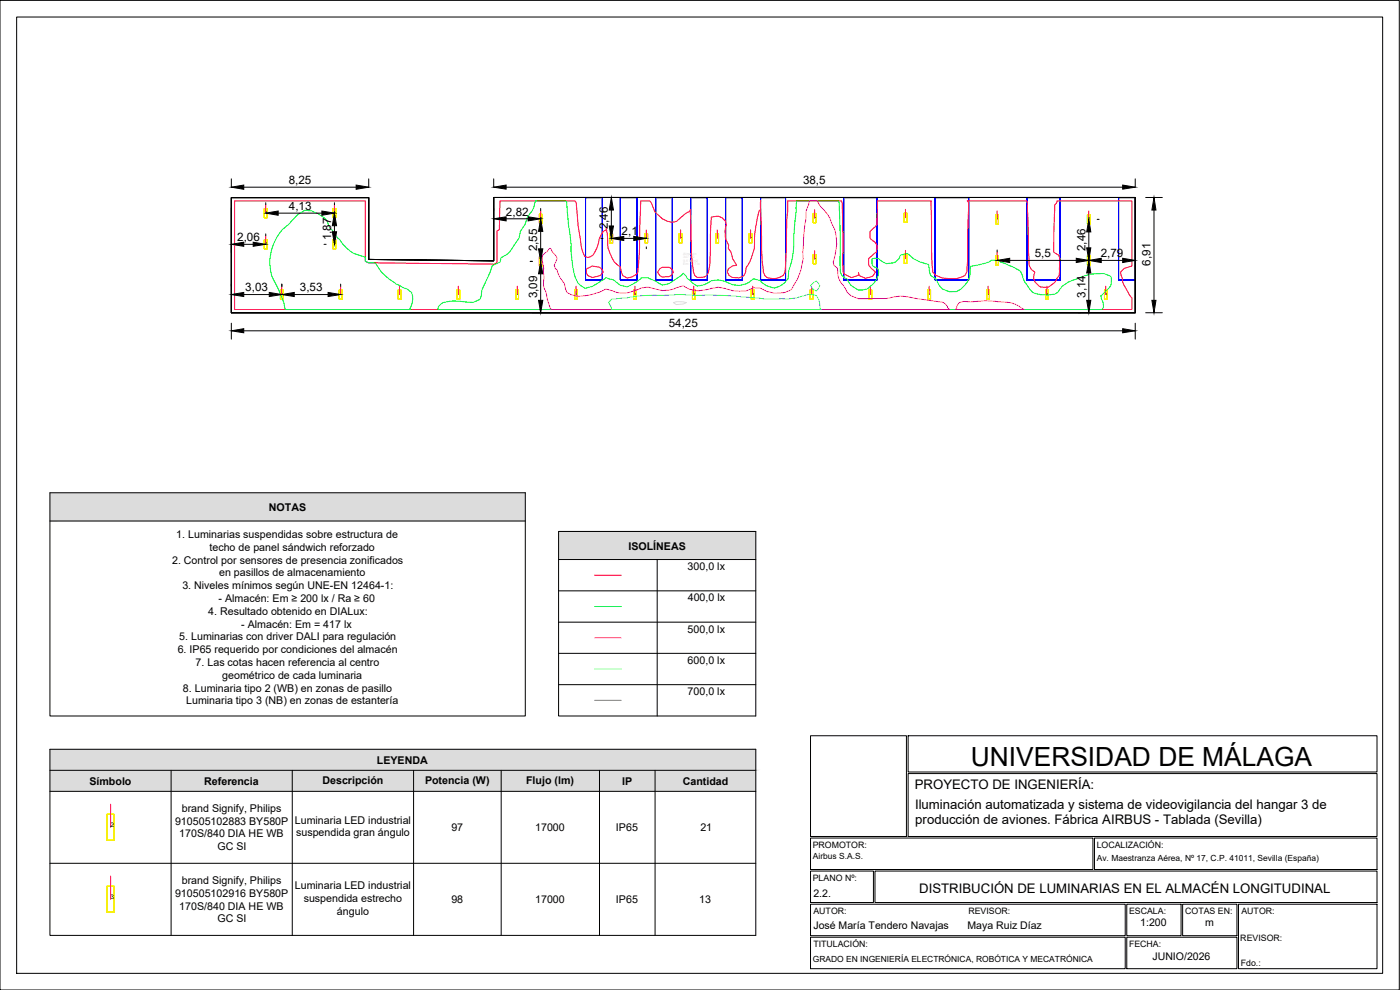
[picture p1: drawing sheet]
<svg xmlns="http://www.w3.org/2000/svg" width="420mm" height="297mm" viewBox="0 0 420 297" stroke-linecap="round" stroke-linejoin="round" font-family="sans-serif">
<!-- layer: DLXLUM -->
<g fill="none" stroke="#ff0" stroke-width=".3">
<path d="M79.3 71.9v2.8h.8h-.8v-2.8h.8v2.8h-.8v-2.8h.8v2.8h-.8v-2.8h.8v2.8v-2.8zM79.3 62.6v2.7h.8h-.8v-2.7h.8v2.7h-.8v-2.7h.8v2.7h-.8v-2.7h.8v2.7v-2.7zM99.9 71.9v2.8h.9h-.9v-2.8h.9v2.8h-.9v-2.8h.9v2.8h-.9v-2.8h.9v2.8v-2.8zM99.9 62.6v2.7h.9h-.9v-2.7h.9v2.7h-.9v-2.7h.9v2.7h-.9v-2.7h.9v2.7v-2.7zM161.9 77v2.8h.7h-.7v-2.8h.7v2.8h-.7v-2.8h.7v2.8h-.7v-2.8h.7v2.8v-2.8zM161.9 64.2v2.8h.7h-.7v-2.8h.7v2.8h-.7v-2.8h.7v2.8h-.7v-2.8h.7v2.8v-2.8zM183 70.1v2.9h.9h-.9v-2.9h.9v2.9h-.9v-2.9h.9v2.9h-.9v-2.9h.9v2.9v-2.9zM193.5 70.1v2.8h.9h-.9v-2.8h.9v2.8h-.9v-2.8h.9v2.8h-.9v-2.8h.9v2.8v-2.8zM203.8 70.1v2.8h.8h-.8v-2.8h.8v2.8h-.8v-2.8h.8v2.8h-.8v-2.8h.8v2.8v-2.8zM214.8 70.1v2.8h.8h-.8v-2.8h.8v2.8h-.8v-2.8h.8v2.8h-.8v-2.8h.8v2.8v-2.8zM224.8 70.1v2.8h.8h-.8v-2.8h.8v2.8h-.8v-2.8h.8v2.8h-.8v-2.8h.8v2.8v-2.8zM244.1 76.4v2.7h.8h-.8v-2.7h.8v2.7h-.8v-2.7h.8v2.7h-.8v-2.7h.8v2.7v-2.7z"/>
<path d="M244.1 64v2.8h.8h-.8v-2.8h.8v2.8h-.8v-2.8h.8v2.8h-.8v-2.8h.8v2.8v-2.8zM271.4 76.2h.8v2.8h-.8zM271.4 76.2v2.8h.8h-.8v-2.8h.8v2.8v-2.8zM271.4 63.9v2.8h.8h-.8v-2.8h.8v2.8h-.8v-2.8h.8v2.8h-.8v-2.8h.8v2.8v-2.8zM298.9 76.7h.7v2.8h-.7v-2.8v2.8h.7h-.7zM298.9 76.7h.7v2.8h-.7v-2.8h.7v2.8v-2.8zM298.9 64.4v2.8h.7h-.7v-2.8h.7v2.8h-.7v-2.8h.7v2.8h-.7v-2.8h.7v2.8v-2.8zM326.3 76.7h.9v2.8h-.9v-2.8v2.8h.9h-.9zM326.3 76.7h.9v2.8h-.9v-2.8h.9v2.8v-2.8zM326.3 64.4v2.8h.9h-.9v-2.8h.9v2.8h-.9v-2.8h.9v2.8h-.9v-2.8h.9v2.8v-2.8zM84.2 87v2.8h.8h-.8v-2.8h.8v2.8h-.8v-2.8h.8v2.8h-.8v-2.8h.8v2.8v-2.8zM101.8 87v2.8h.8h-.8v-2.8h.8v2.8h-.8v-2.8h.8v2.8h-.8v-2.8h.8v2.8v-2.8z"/>
<path d="M119.5 87v2.8h.8h-.8v-2.8h.8v2.8h-.8v-2.8h.8v2.8h-.8v-2.8h.8v2.8v-2.8zM137.2 87v2.8h.8h-.8v-2.8h.8v2.8h-.8v-2.8h.8v2.8h-.8v-2.8h.8v2.8v-2.8zM154.8 87v2.8h.8h-.8v-2.8h.8v2.8h-.8v-2.8h.8v2.8h-.8v-2.8h.8v2.8v-2.8zM172.5 87h.8v2.8h-.8h.8h-.8zM172.5 87v2.8v-2.8h.8v2.8h-.8v-2.8h.8v2.8v-2.8zM190.2 87v2.8h.8h-.8v-2.8h.8v2.8h-.8v-2.8h.8v2.8h-.8v-2.8h.8v2.8v-2.8zM207.8 87h.8v2.8h-.8v-2.8h.8h-.8v2.8h.8h-.8zM207.8 87h.8v2.8v-2.8v2.8h-.8zM225.5 87v2.8h.8h-.8v-2.8h.8v2.8h-.8v-2.8h.8v2.8h-.8v-2.8h.8v2.8v-2.8zM243.1 87v2.8h.8h-.8v-2.8h.8v2.8h-.8v-2.8h.8v2.8h-.8v-2.8h.8v2.8v-2.8zM260.8 87v2.8h.8h-.8v-2.8h.8v2.8h-.8v-2.8h.8v2.8h-.8v-2.8h.8v2.8v-2.8zM278.5 87v2.8h.8h-.8v-2.8h.8v2.8h-.8v-2.8h.8v2.8h-.8v-2.8h.8v2.8v-2.8z"/>
<path d="M296.1 87v2.8h.8h-.8v-2.8h.8v2.8h-.8v-2.8h.8v2.8h-.8v-2.8h.8v2.8v-2.8zM313.8 87v2.8h.8h-.8v-2.8h.8v2.8h-.8v-2.8h.8v2.8h-.8v-2.8h.8v2.8v-2.8zM331.5 87v2.8h.8h-.8v-2.8h.8v2.8h-.8v-2.8h.8v2.8v-2.8zM331.5 87h.8v2.8h-.8zM32 244.3v7.8h2.3h-2.3v-7.8h2.3v7.8h-2.3v-7.8h2.3v7.8h-2.3v-7.8h2.3v7.8v-7.8zM32 265.9v7.8h2.3h-2.3v-7.8h2.3v7.8h-2.3v-7.8h2.3v7.8h-2.3v-7.8h2.3v7.8v-7.8z"/>
</g>
<g fill="none" stroke="#f00" stroke-width=".3">
<path d="M79.8 61.5v2.5M79.8 70.8v2.5M100.4 61.5v2.5M100.4 70.8v2.5M162.3 63.1v2.5M162.3 75.9v2.5M183.5 69v2.5M194 69v2.5M204.3 69v2.5M215.3 69v2.5M225.3 69v2.5M244.5 62.9v2.5"/>
<path d="M244.5 75.3v2.5M271.7 62.8v2.5M271.7 75.1v2.5M299.3 63.3v2.5M299.3 75.6v2.5M326.8 63.3v2.5M326.8 75.6v2.5M84.6 85.9v2.5M102.2 85.9v2.5M119.9 85.9v2.5M137.5 85.9v2.5M155.2 85.9v2.5"/>
<path d="M172.9 85.9v2.5M190.5 85.9v2.5M208.2 85.9v2.5M225.9 85.9v2.5M243.5 85.9v2.5M261.2 85.9v2.5M278.8 85.9v2.5M296.5 85.9v2.5M314.2 85.9v2.5M331.9 85.9v2.5M33.2 241.3v6.9M33.2 262.9v6.9"/>
</g>
<!-- layer: DLXFURN -->
<g fill="none" stroke="#00f" stroke-width=".3">
<path d="M175.7 59.3h5.1v24.7h-5.1zM175.7 59.3h5.1zM180.8 59.3v24.7zM186.2 59.3h5v24.7h-5zM186.2 59.3h5zM191.2 59.3v24.7zM196.8 59.3h5v24.7h-5zM196.8 59.3h5zM201.8 59.3v24.7zM207.3 59.3h5v24.7h-5zM207.3 59.3h5zM212.3 59.3v24.7z"/>
<path d="M217.8 59.3h5v24.7h-5zM217.8 59.3h5zM222.8 59.3v24.7zM228.3 59.3h7.5v24.7h-7.5zM228.3 59.3h7.5zM235.8 59.3v24.7zM253.2 59.3h10v24.7h-10zM253.2 59.3h10v24.7v-24.7zM280.7 59.3h10v24.7h-10zM280.7 59.3h10v24.7v-24.7zM308.2 59.3h10v24.7h-10zM308.2 59.3h10v24.7v-24.7z"/>
<path d="M335.7 59.3h5v24.7h-5zM335.7 59.3h5zM175.7 84h5.1zM186.2 84h5zM196.8 84h5zM207.3 84h5zM217.8 84h5zM228.3 84h7.5zM253.2 84h10zM280.7 84h10zM308.2 84h10zM335.7 84h5z"/>
</g>
<!-- layer: DLXSCENE -->
<path d="M69.4 59.3h41.3h-41.3v34.5zM110.7 77.8l37.5 .5v-19h192.5v34.5v-34.5h-192.5v19l-37.5-.5v-18.5h-41.3v34.5h271.3h-271.3M110.7 77.8v-18.5h-41.3v34.5M69.4 93.8h271.3v-34.5h-192.5v19l-37.5-.5v-18.5v18.5l37.5 .5v-19h192.5v34.5z" fill="none" stroke="#000" stroke-width=".3"/>
<!-- layer: DLXISO -->
<path d="M70.4 60.3h39.2v18.1l1 .5 37.7 .4 .8-.4v-9.6l.8-.4 .2-8.6h22.4l.4 .5 .6 7 .4 2.2a22.8 22.8 0 0 0 1.5 6.9 2.45 2.45 0 0 0 3.4-1.9l.7-1.5a8.1 8.1 0 0 1 1.5-4l1-.6-.1-.6 .4 2.2a11.9 11.9 0 0 0 1.5 7.1l.6 1 1.7 1.4 .8 2.7 1.3 .7 .7-.1a2.9 2.9 0 0 0 2.5-1.7l.5-7.1 .4-14.2h2.7l.7 1a6.9 6.9 0 0 0 2.4 3.7 4.8 4.8 0 0 0 5 1.4l2.3-2.1 1.8-1v-.4l.3 12.7 .6 6 .4 1.1 .8 .6 2.1-.2 .7-.4 .4-.7a36.2 36.2 0 0 0 .7-9l.3-7.9a3.2 3.2 0 0 1 4.5 2.3l-.3 1.4a6.3 6.3 0 0 0 1 4.7l-.1 1 .9 1.6a6.1 6.1 0 0 0 1.6 3.5 2.72 2.72 0 0 0-2.8 2l.4 .7a2.34 2.34 0 0 0 2.5 1l.7 .1 1.4-.7 .3-.7a5.3 5.3 0 0 1 1.4-3.4 14.4 14.4 0 0 0 1.5-8.1l.8-5.2 .5-2 .5-.5v-2.5l.3 14.7 .4 5.6a2.81 2.81 0 0 0 3.4 3 4.5 4.5 0 0 0 2.8-1.3l.4-.7 .4-6.6 .1-8.1 .3-3.6-.1-3h16.2l.3 1 .1 4.6 .1 14.7a1.62 1.62 0 0 0 1.2 2.1l1.3 .6 2-.6 .2-.5-.1-.4 .2 .9 2 .8 1-.3a2.71 2.71 0 0 0 1.9-1.6l-1.1-1a2.81 2.81 0 0 1-.9-3l.8-.7a2.92 2.92 0 0 0 1.7-3.4l-.7-1-1.4-1v-2l1.6-1.4a3.8 3.8 0 0 0 .5-2.8l.1-5h16.2l.1 15.3 .3 5.5a2.71 2.71 0 0 0 2.3 2.1 10.2 10.2 0 0 0 7.4-.5 5.7 5.7 0 0 0 .7-3.8l.4-18.1-.4-.5h17.9l.6 16.9a4.3 4.3 0 0 0 1.8 4.4 3.3 3.3 0 0 0 1.2 4.2 3.3 3.3 0 0 0 4.3-.7l.8-.9a4.7 4.7 0 0 0 1.1-4.1l.1-2.5-.3-1-1.6-1 .3-13.3a1.39 1.39 0 0 1 .7-1.5v-.5h22.5v19.5l-1.1 .4a2.46 2.46 0 0 0-2.3 1.8l.6 1.7a7 7 0 0 0 1.7 4l1.1 1.7v3.5h-269.3zM176.1 80.6l1.6-.8 1.1 .2a2.04 2.04 0 0 1 2.3 1.6 3.7 3.7 0 0 1-3.4 1.7l-.7-.3a1.78 1.78 0 0 1-.9-2.4zM198 80.6a3.9 3.9 0 0 1 3.5 0l.6 1-.2 .4a1.83 1.83 0 0 1-2.1 1l-1 .1-.8-.4-.6-1.1z" fill="none" stroke="#f00" stroke-width=".3"/>
<path d="M85.1 68.6l2.1-2a12.9 12.9 0 0 1 4.2-3.5 8.4 8.4 0 0 1 6.8 3.3l.5 1.3a36 36 0 0 0 6.7 7.9l.8 .4 3.4 1.1v1.3l1 .5h1.9a18.3 18.3 0 0 0 9.7 7.8 3.1 3.1 0 0 1 1.6 3.6l-.8 2.3 .4 .3h-37.7l-.3-.5a27.9 27.9 0 0 0-2.7-7.4 13.6 13.6 0 0 1 .6-14.1zM160.8 60.3h9l.3 .5 .5 6.6 .7 5.1 .2 4.4a20.2 20.2 0 0 0 2 8l2.1 1.6 .7-.2a15.2 15.2 0 0 0 5.1-2.6l.5-.4 .9 .4a3.5 3.5 0 0 1 2.7 1.4l.6 .5 2.1 .5 2.7-1.4 1.5-1.4a8.1 8.1 0 0 1 4.8 1.4l1.6 .8a9.1 9.1 0 0 0 4.9-2.4l1.4-1.1 1.3 1.7 2.9 2.1a7.4 7.4 0 0 0 4.2-1.6 8.6 8.6 0 0 1 6.3 1.2 7.2 7.2 0 0 0 6.4-1.7l2 .5 .8 .8a4.9 4.9 0 0 0 4.1 1.2l1.8-.8a3.3 3.3 0 0 0 1.7-3.8 31.4 31.4 0 0 0 1.7-11.6l.7-9.7h12.6l.2 .5 .3 6.9v12.4a3.1 3.1 0 0 0 2.1 3.6 5.7 5.7 0 0 0 3.4 3.3 3.5 3.5 0 0 0 3.8-1.3 5 5 0 0 0 2.1-5.1l-1.6-.9-.2-2.1h2l1.3 1 1.1 .5a3.8 3.8 0 0 0 4.2-2.5l2.1-.5a10.4 10.4 0 0 0 6.3 3.3l.6 3.3 1.6 1 .2 .5a4.7 4.7 0 0 0 4.9 3.3 4 4 0 0 0 3.2-1.6 7.1 7.1 0 0 0 2.1-5.7v-.3l4.2-.9 1.3-.4 .8-.6 2.1 .2 1.3 .7a16.8 16.8 0 0 1 5.4 2.7l.3 .7a12.5 12.5 0 0 0 3.2 5.4l2.4 .7 1.1 .1a7.3 7.3 0 0 0 4-.8 9.2 9.2 0 0 1 5.8-4 14 14 0 0 1 8.1-1.6 3.1 3.1 0 0 1 2.2 1.2 3.9 3.9 0 0 1-2.1 4.4l-1 1.1 .7 2.3a1.71 1.71 0 0 1-.4 1.8h-199.3a2.71 2.71 0 0 1 2.8-2.4 27.9 27.9 0 0 1 7.7 .2l2.2-.9 .3-1a18.3 18.3 0 0 1 2.4-6.5l1-2.7 2.3-1 .3-1.3a9.8 9.8 0 0 0 4.4-4.5 5.2 5.2 0 0 0 1.4-3.3l1.5-2.6a10.4 10.4 0 0 1 2.2-4.1l.6-2z" fill="none" stroke="#0f0" stroke-width=".3"/>
<path d="M162.9 76.6l1.2-1 .8-1.1h.4l.4 1.1 1.2 1.3a2.35 2.35 0 0 1-.4 2.4 1.66 1.66 0 0 0 .7 1.7 12.9 12.9 0 0 0 2.2 4.4 3.3 3.3 0 0 0 3.4 3.4 15.8 15.8 0 0 0 9-2.1l1.6 .5a9.9 9.9 0 0 0 9-.8 5.2 5.2 0 0 1 4.2 .3 9 9 0 0 0 6.3-.4l2.2-.5a8.8 8.8 0 0 0 7.7 .9l1.4-.3a5.3 5.3 0 0 1 3.9 .3l1.7 .5 2.1 .2a6 6 0 0 0 4.2-1.1l2.1 .1 .6 .3a8.6 8.6 0 0 0 8.8 0 18.5 18.5 0 0 0 3.4-10.6l.2-5.6 .7-5.2a6.2 6.2 0 0 1 .8-4l.3-1h2.3l1.2 2a11.7 11.7 0 0 1 3.6 5.8 14.4 14.4 0 0 1 0 10.5l.2 1 1 .9 .1 .6a6.3 6.3 0 0 0 2 5.1 5.6 5.6 0 0 0 6.4 3.4h2.1a28.1 28.1 0 0 0 7.7-.7l2.8 .2 9.8 1.5a2.34 2.34 0 0 1 2.2 1.8l.5 .5h-119.3l-.5-.4-1.2-4.8a6.4 6.4 0 0 1-.7-4.5l-.1-3.6a5.1 5.1 0 0 1-.2-3zM287.9 90.8a5.5 5.5 0 0 1 3.4-.2l1.1-.1a43.7 43.7 0 0 1 11.5 .5l3.5 1.9h-20.7z" fill="none" stroke="#f0f" stroke-width=".3"/>
<path d="M183.6 89.8l2.5-.3a127.1 127.1 0 0 1 22.5-.9h.7a168.7 168.7 0 0 1 22.1 1.2l1.7-.1a23 23 0 0 0 9.8-1.4l1.4 .2a1.31 1.31 0 0 1 1.4 1.3l.6 3.1h-62.8v-.5l-.9-1.6zM243.2 85.7l1.1-1 .7-.4 1 1.4-1 1.7a3.4 3.4 0 0 1-1.8-1.7z" fill="none" stroke="#0ff" stroke-width=".3"/>
<path d="M202.1 90.8a7.6 7.6 0 0 1 3.9 0l-.9 .4-2.2 .2z" fill="none" stroke="#dcdcdc" stroke-width=".3"/>
<!-- layer: MAPAS -->
<g fill="none" stroke="#000" stroke-width=".3">
<path d="M69.4 53.7v2.5M73.2 56.2h33.7M110.7 53.7v2.5M148.2 53.7v2.5M151.3 59.3h34.7M151.9 56.2h185M340.7 53.7v2.5M343.8 59.3h5M69.4 62.4v13.4M73.2 73.3h2.8M79.8 60.8v.7M79.8 70.2v.6"/>
<path d="M83.5 64h13.1M97.2 73.3h.7M97.2 64h.7M100.4 60.8v.7M100.4 67.7v1.8M148.2 62.6v.5M151.9 65.6h6.6M159.1 78.4h.7M159.1 65.6h.7M162.3 62.6v.5M162.3 69.4v5.3M180.3 71.5h.7"/>
<path d="M183.5 63v4.8M183.5 68.4v.6M187.2 71.5h3M194 74.1v.5M299.3 75v.6M303 78.1h20M323.6 78.1h.7M326.8 69.6v4.8M326.8 75v.6M329.3 78.1h.6M329.3 65.8h.6M330.5 78.1h6.4"/>
<path d="M340.7 79.7v.9M346.3 63v27.1M69.4 85.2v.7M69.4 97v4.8M73.2 99.3h263.7M73.2 88.4h7.6M84.6 85.2v.7M88.3 88.4h10.2M102.2 85.2v.7M159.8 93.8h42.1M162.3 82.2v7.9M323.6 93.8h.7"/>
<path d="M326.8 81.9v8.2M340.7 97v4.8M343.8 93.8h5M15 147.9h142.6v66.9h-142.6zM15 156.3h142.6M167.6 159.5h59.2v55.3h-59.2zM167.6 167.9h59.2M167.6 177.3h59.2M197.2 167.9v46.9M167.6 186.7h59.2M167.6 196h59.2M167.6 205.4h59.2"/>
<path d="M15 224.8h211.8v55.9h-211.8zM15 231.1h211.8M15 237.4h211.8M51.4 231.1v49.6M87.7 231.1v49.6M124.1 231.1v49.6M150.4 231.1v49.6M179.9 231.1v49.6M196.6 231.1v49.6M15 259h211.8"/>
</g>
<g fill="#000" stroke="#000" stroke-width=".3">
<path d="M69.4 56.2l3.8-.7v1.3zM106.9 55.5l3.8 .7-3.8 .6zM148.2 56.2l3.7-.7v1.3zM336.9 55.5l3.8 .7-3.8 .6zM69.4 73.3l3.8-.6v1.2zM76 72.7l3.8 .6-3.8 .6zM79.8 64l3.7-.7v1.3zM96.6 63.3l3.8 .7-3.8 .6zM99.7 69.5h1.3l-.6 3.8zM100.4 64l.6 3.7h-1.3zM148.2 65.6l3.7-.5v1.2zM158.5 65.1l3.8 .5-3.8 .7z"/>
<path d="M161.6 74.7h1.3l-.6 3.7zM162.3 65.6l.6 3.8h-1.3zM182.8 67.8h1.3l-.6 3.7zM183.5 59.3l.6 3.7h-1.3zM183.5 71.5l3.7-.6v1.3zM190.2 70.9l3.8 .6-3.8 .7zM299.3 78.1l3.7-.6v1.3zM323 77.5l3.8 .6-3.8 .7zM326.1 74.4h1.3l-.6 3.7zM326.8 65.8l.6 3.8h-1.3zM326.8 78.1l3.7-.6v1.3zM336.9 77.5l3.8 .6-3.8 .7z"/>
<path d="M346.3 59.3l.6 3.7h-1.2zM69.4 99.3l3.8-.7v1.3zM69.4 88.4l3.8-.7v1.3zM80.8 87.7l3.8 .7-3.8 .6zM84.6 88.4l3.7-.7v1.3zM98.5 87.7l3.7 .7-3.7 .6zM162.3 78.4l.6 3.8h-1.3zM161.6 90.1h1.3l-.6 3.7zM326.8 78.1l.6 3.8h-1.3zM326.1 90.1h1.3l-.6 3.7zM336.9 98.6l3.8 .7-3.8 .6zM345.7 90.1h1.2l-.6 3.7z"/>
</g>
<g fill="none" stroke="#000" stroke-width=".3">
<path d="M0 .1h419.9v296.9h-419.9zM5 5.1h410v286.9h-410zM243.2 220.8h28.8v30.2h-28.8zM272.5 220.8h140.8v10.8h-140.8zM272.5 232.1h140.8v18.9h-140.8zM243.2 251.4h84.8v9.5h-84.8zM328.5 251.4h84.8v9.5h-84.8zM243.2 271.3h94.5v9.4h-94.5zM243.2 270.3v.5zM243.2 261.4h18.9v9.4h-18.9zM262.6 261.4h150.7v9.4h-150.7zM338.2 271.3h16.3v9.4h-16.3z"/>
<path d="M354.9 271.3h16.3v9.4h-16.3zM371.7 271.3h41.6v19.3h-41.6zM243.2 281.2h94.5v9.4h-94.5zM338.2 281.2h33v9.4h-33z"/>
</g>
<!-- layer: MAPAS -->
<g fill="#dcdcdc" stroke="#dcdcdc" stroke-width=".3">
<path d="M15 224.8h211.8l-211.8 6.3zM15 231.1h211.8v-6.3z"/>
<path d="M15 231.1h36.4l-36.4 6.3zM15 237.4h36.4v-6.3z"/>
<path d="M51.4 231.1h36.3l-36.3 6.3zM51.4 237.4h36.3v-6.3z"/>
<path d="M87.7 231.1h36.4l-36.4 6.3zM87.7 237.4h36.4v-6.3z"/>
<path d="M124.1 231.1h26.3l-26.3 6.3zM124.1 237.4h26.3v-6.3z"/>
<path d="M150.4 231.1h29.5l-29.5 6.3zM150.4 237.4h29.5v-6.3z"/>
<path d="M179.9 231.1h16.7l-16.7 6.3zM179.9 237.4h16.7v-6.3z"/>
<path d="M196.6 231.1h30.2l-30.2 6.3zM196.6 237.4h30.2v-6.3z"/>
<path d="M15 147.9h142.6l-142.6 8.4zM15 156.3h142.6v-8.4z"/>
<path d="M167.6 159.5h59.2l-59.2 8.4zM167.6 167.9h59.2v-8.4z"/>
</g>
<path d="M178.4 172.6h8" fill="none" stroke="#f00" stroke-width=".3"/>
<path d="M178.4 182h8" fill="none" stroke="#0f0" stroke-width=".3"/>
<path d="M178.4 191.4h8" fill="none" stroke="#f0f" stroke-width=".3"/>
<path d="M178.4 200.7h8" fill="none" stroke="#0ff" stroke-width=".3"/>
<path d="M178.4 210.1h8" fill="none" stroke="#808080" stroke-width=".3"/>
<text font-size="7.9" x="291.3" y="229.7">UNIVERSIDAD DE MÁLAGA</text>
<g font-size="4">
<text x="274.5" y="236.6">PROYECTO DE INGENIERÍA:</text>
<text x="274.6" y="242.6">Iluminación automatizada y sistema de videovigilancia del hangar 3 de</text>
<text x="274.7" y="247.3">producción de aviones. Fábrica AIRBUS - Tablada (Sevilla)</text>
<text x="275.9" y="267.8">DISTRIBUCIÓN DE LUMINARIAS EN EL ALMACÉN LONGITUDINAL</text>
</g>
<g font-size="3.5">
<text x="86.7" y="55.1">8,25</text>
<text x="241" y="55.1">38,5</text>
<text x="86.7" y="62.9">4,13</text>
<text x="151.8" y="64.7">2,82</text>
<text x="182.5" y="68.8" transform="rotate(-90 182.5 68.8)">2,46</text>
<text x="186.6" y="70.6">2,1</text>
<text x="71.2" y="72.3">2,06</text>
<text x="99.4" y="72.1" transform="rotate(-90 99.4 72.1)">1,87</text>
<text x="161.2" y="75.4" transform="rotate(-90 161.2 75.4)">2,55</text>
<text x="310.6" y="77.2">5,5</text>
<text x="325.8" y="75.3" transform="rotate(-90 325.8 75.3)">2,46</text>
<text x="330.4" y="77.2">2,79</text>
<text x="345.3" y="79.7" transform="rotate(-90 345.3 79.7)">6,91</text>
<text x="73.6" y="87.4">3,03</text>
<text x="90" y="87.4">3,53</text>
<text x="161.2" y="89.5" transform="rotate(-90 161.2 89.5)">3,09</text>
<text x="325.8" y="89.4" transform="rotate(-90 325.8 89.4)">3,14</text>
<text x="200.7" y="98.2">54,25</text>
</g>
<g font-size="3.2">
<text x="80.7" y="153.2">NOTAS</text>
<text x="52.9" y="161.4">1. Luminarias suspendidas sobre estructura de</text>
<text x="62.9" y="165.3">techo de panel sándwich reforzado</text>
<text x="188.6" y="165.1">ISOLÍNEAS</text>
<text x="51.6" y="169.1">2. Control por sensores de presencia zonificados</text>
<text x="65.7" y="173">en pasillos de almacenamiento</text>
<text x="206.4" y="171.1">300,0 lx</text>
<text x="54.7" y="176.8">3. Niveles mínimos según UNE-EN 12464-1:</text>
<text x="62.5" y="184.5">4. Resultado obtenido en DIALux:</text>
<text x="65.6" y="180.6">- Almacén: Em ≥ 200 lx / Ra ≥ 60</text>
<text x="206.4" y="180.5">400,0 lx</text>
<text x="72.4" y="188.3">- Almacén: Em = 417 lx</text>
<text x="206.4" y="189.8">500,0 lx</text>
<text x="53.3" y="195.9">6. IP65 requerido por condiciones del almacén</text>
<text x="53.8" y="192.1">5. Luminarias con driver DALI para regulación</text>
<text x="58.7" y="199.8">7. Las cotas hacen referencia al centro</text>
<text x="66.7" y="203.7">geométrico de cada luminaria</text>
<text x="206.4" y="199.2">600,0 lx</text>
<text x="54.9" y="207.5">8. Luminaria tipo 2 (WB) en zonas de pasillo</text>
<text x="206.4" y="208.6">700,0 lx</text>
<text x="55.9" y="211.4">Luminaria tipo 3 (NB) en zonas de estantería</text>
<text x="113.1" y="229.1">LEYENDA</text>
<text x="26.8" y="235.4">Símbolo</text>
<text x="61.3" y="235.4">Referencia</text>
<text x="96.8" y="235.1">Descripción</text>
<text x="127.6" y="235.1">Potencia (W)</text>
<text x="157.9" y="235.1">Flujo (lm)</text>
<text x="186.7" y="235.4">IP</text>
<text x="204.9" y="235.4">Cantidad</text>
<text x="54.6" y="243.6">brand Signify, Philips</text>
<text x="52.5" y="247.4">910505102883 BY580P</text>
<text x="53.8" y="251.3">170S/840 DIA HE WB</text>
<text x="88.5" y="247.1">Luminaria LED industrial</text>
<text x="88.9" y="250.9">suspendida gran ángulo</text>
<text x="135.5" y="249.4">97</text>
<text x="160.6" y="249.4">17000</text>
<text x="184.9" y="249.4">IP65</text>
<text x="210.2" y="249.4">21</text>
<text x="65.2" y="255.1">GC SI</text>
<text x="52.5" y="269.1">910505102916 BY580P</text>
<text x="54.6" y="265.2">brand Signify, Philips</text>
<text x="88.5" y="266.8">Luminaria LED industrial</text>
<text x="244.1" y="269.1">2.2.</text>
<text x="53.8" y="272.9">170S/840 DIA HE WB</text>
<text x="91.1" y="270.6">suspendida estrecho</text>
<text x="101.1" y="274.5">ángulo</text>
<text x="135.5" y="271">98</text>
<text x="160.6" y="271">17000</text>
<text x="184.9" y="271">IP65</text>
<text x="209.8" y="271">13</text>
<text x="65.2" y="276.8">GC SI</text>
<text x="244.1" y="278.9">José María Tendero Navajas</text>
<text x="290.3" y="278.9">Maya Ruiz Díaz</text>
<text x="342.2" y="277.8">1:200</text>
<text x="361.7" y="277.8">m</text>
<text x="345.9" y="287.9">JUNIO/2026</text>
</g>
<g font-size="2.6">
<text x="243.9" y="254.4">PROMOTOR:</text>
<text x="329.1" y="254.4">LOCALIZACIÓN:</text>
<text x="243.9" y="264.3">PLANO Nº:</text>
<text x="244.1" y="274.2">AUTOR:</text>
<text x="290.6" y="274.3">REVISOR:</text>
<text x="338.8" y="274.3">ESCALA:</text>
<text x="355.7" y="274.3">COTAS EN:</text>
<text x="372.6" y="274.3">AUTOR:</text>
<text x="244.1" y="284.2">TITULACIÓN:</text>
<text x="338.8" y="284.2">FECHA:</text>
<text x="372.2" y="282.5">REVISOR:</text>
<text x="372.4" y="289.8">Fdo.:</text>
</g>
<g font-size="2.5">
<text x="244" y="257.8">Airbus S.A.S.</text>
<text x="329.2" y="258.5">Av. Maestranza Aérea, Nº 17, C.P. 41011, Sevilla (España)</text>
<text x="244" y="288.6">GRADO EN INGENIERÍA ELECTRÓNICA, ROBÓTICA Y MECATRÓNICA</text>
</g>
<g font-size="1.9">
<text x="33.2" y="248.2">2</text>
<text x="33.2" y="269.8">3</text>
</g>
<g font-size="1" fill="#dcdcdc">
<text x="205.1" y="76.6">Almacén</text>
<text x="205.1" y="77.5">347 m2</text>
<text x="205.1" y="78.6">9.5 W/m2</text>
<text x="205.1" y="79.6">Em: 417 lx</text>
</g>
<g font-size=".7">
<text x="79.8" y="64">2</text>
<text x="100.4" y="64">2</text>
<text x="162.3" y="65.6">2</text>
<text x="244.5" y="65.4">3</text>
<text x="271.7" y="65.3">3</text>
<text x="299.3" y="65.8">3</text>
<text x="326.8" y="65.8">3</text>
<text x="183.5" y="71.5">3</text>
<text x="194" y="71.5">3</text>
<text x="204.3" y="71.5">3</text>
<text x="215.3" y="71.5">3</text>
<text x="225.3" y="71.5">3</text>
<text x="79.8" y="73.3">2</text>
<text x="100.4" y="73.3">2</text>
<text x="244.5" y="77.8">3</text>
<text x="271.7" y="77.6">3</text>
<text x="162.3" y="78.4">2</text>
<text x="299.3" y="78.1">3</text>
<text x="326.8" y="78.1">3</text>
<text x="84.6" y="88.4">2</text>
<text x="102.2" y="88.4">2</text>
<text x="119.9" y="88.4">2</text>
<text x="137.5" y="88.4">2</text>
<text x="155.2" y="88.4">2</text>
<text x="172.9" y="88.4">2</text>
<text x="190.5" y="88.4">2</text>
<text x="208.2" y="88.4">2</text>
<text x="225.9" y="88.4">2</text>
<text x="243.5" y="88.4">2</text>
<text x="261.2" y="88.4">2</text>
<text x="278.8" y="88.4">2</text>
<text x="296.5" y="88.4">2</text>
<text x="314.2" y="88.4">2</text>
<text x="331.9" y="88.4">2</text>
</g>
</svg>
